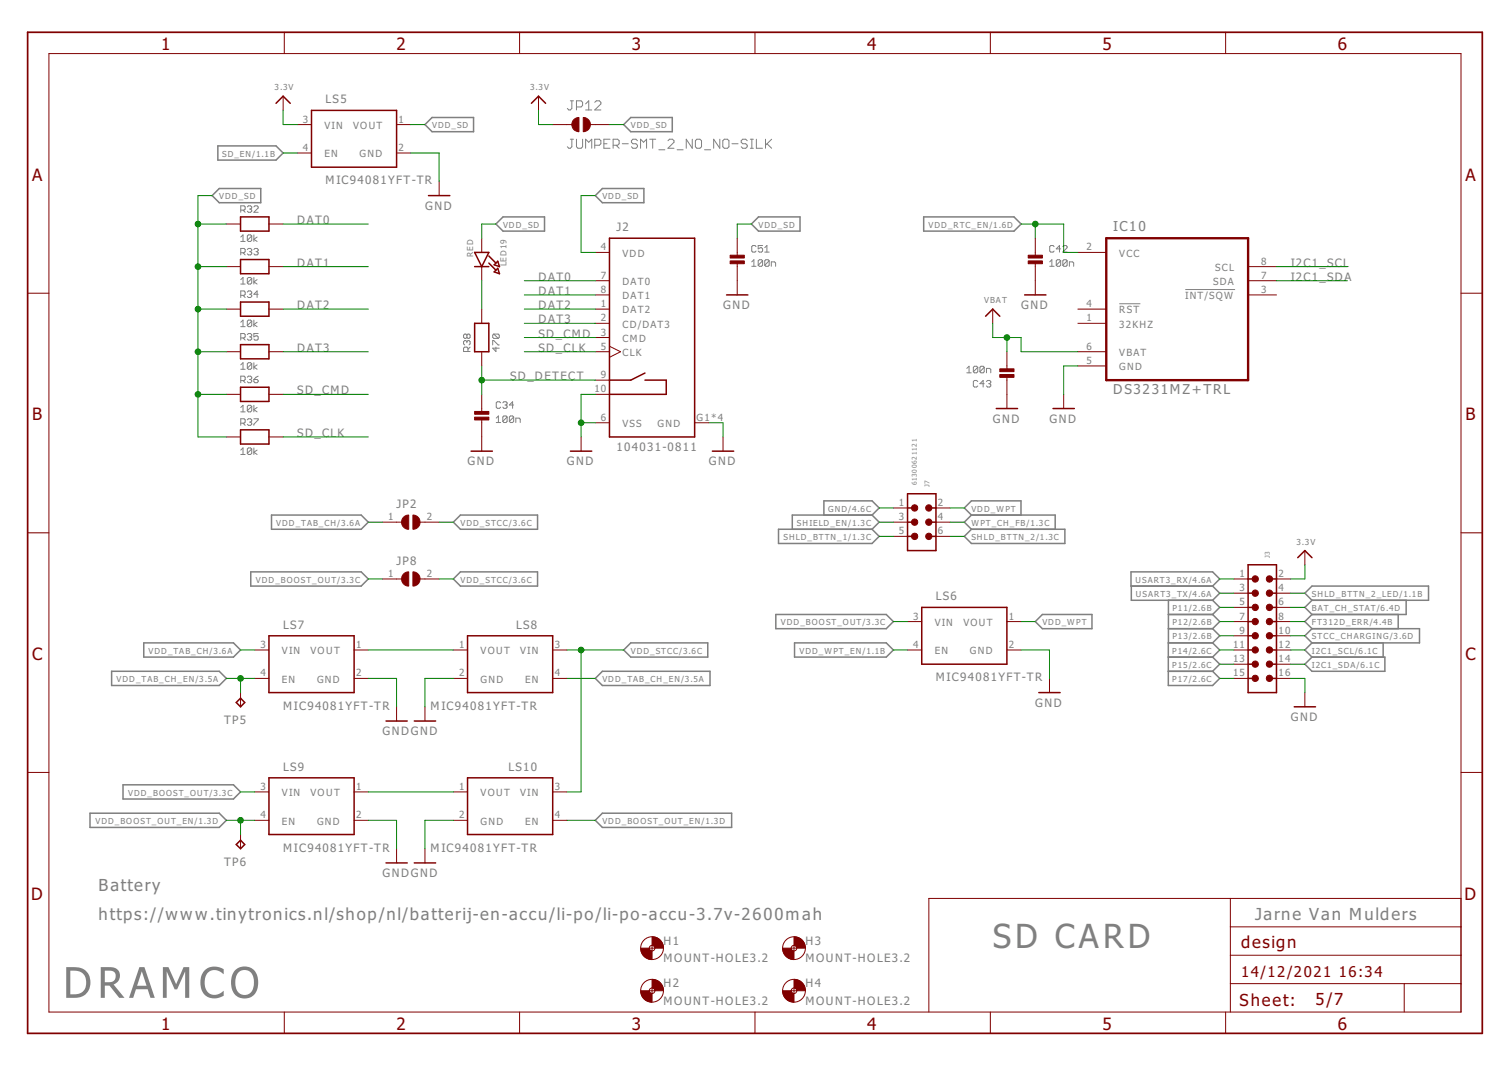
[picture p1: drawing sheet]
<svg xmlns="http://www.w3.org/2000/svg" width="297mm" height="210mm" viewBox="0 0 297 210" stroke-linecap="round" stroke-linejoin="round" font-family="sans-serif">
<g fill="none" stroke="#808080" stroke-width=".2">
<path d="M112.3 19.8h.6M112.6 19.8v1.5l-.3 .3h-.3l-.3-.3M112.3 27.4h.6M112.6 27.4v1.5l-.3 .3h-.3l-.3-.3M113.5 27.4v1.5l.3 .3h.6l.3-.3v-1.5M113.5 21h.9l.3-.3v-.6l-.3-.3h-.9v1.8M115.3 29.2v-1.8l.6 .6 .6-.6v1.8M115.3 21.6h1.2M115.3 20.4l.6-.6v1.8M117.1 28.6h.9l.3-.3v-.6l-.3-.3h-.9v1.8M117.1 20.1l.3-.3h.6l.3 .3v.3l-1.2 1.2h1.2M118.9 28.3h.6"/>
<path d="M120.1 27.4h-1.2v1.8h1.2M120.7 28.6h.9l.3-.3v-.6l-.3-.3h-.9v1.8M121.3 28.6l.6 .6M122.5 28.3h1.2M125.5 27.7l-.3-.3h-.6l-.3 .3v.3l.3 .3h.6l.3 .3v.3l-.3 .3h-.6l-.3-.3M126.1 29.2v-1.8l.6 .6 .6-.6v1.8M127.9 27.4h1.2M128.5 27.4v1.8M129.7 29.5h1.2M131.5 27.7l.3-.3h.6l.3 .3v.3l-1.2 1.2h1.2M133.3 29.5h1.2M136.3 27.4v1.8l-1.2-1.8v1.8"/>
<path d="M136.9 27.7l.3-.3h.6l.3 .3v1.2l-.3 .3h-.6l-.3-.3zM138.7 29.5h1.2M141.7 27.4v1.8l-1.2-1.8v1.8M142.3 27.7l.3-.3h.6l.3 .3v1.2l-.3 .3h-.6l-.3-.3zM144.1 28.3h1.2M147.1 27.7l-.3-.3h-.6l-.3 .3v.3l.3 .3h.6l.3 .3v.3l-.3 .3h-.6l-.3-.3M147.7 29.2h.6M147.7 27.4h.6M148 27.4v1.8M148.9 27.4v1.8h1.2M150.7 27.4v1.8M151 28.3l.9 .9"/>
<path d="M151.9 27.4l-1.2 1.2M47.4 46.6l.4-.4v1.3M47.4 55l.4-.4v1.3M47.4 47.5h.9M47.4 55.9h.9M47.4 41.3h.6l.3-.2v-.4l-.3-.2h-.6v1.3M47.4 49.7h.6l.3-.2v-.4l-.3-.2h-.6v1.2M47.4 58.1h.6l.3-.2v-.4l-.3-.3h-.6v1.3M47.8 41.3l.5 .5M47.8 49.7l.5 .4M47.8 58.1l.5 .4M48.7 40.7l.2-.2h.4l.3 .2v.2l-.3 .2"/>
<path d="M48.7 49.1l.2-.2h.4l.3 .2v.2l-.3 .2M48.7 57.5l.2-.3h.4l.3 .3v.2l-.3 .2M49.1 41.1h.2M49.1 49.5h.2M49.1 57.9h.2M49.3 41.1l.3 .2v.3l-.3 .2h-.4l-.2-.2M49.3 49.5l.3 .2v.2l-.3 .2h-.4l-.2-.2M49.3 57.9l.3 .2v.2l-.3 .2h-.4l-.2-.2M49.6 46.4v.9l-.3 .2h-.4l-.2-.2M49.6 46.4l-.3-.2h-.4l-.2 .2v.9M49.6 54.8l-.3-.2h-.4l-.2 .2v.9M49.6 54.8v.9l-.3 .2h-.4l-.2-.2"/>
<path d="M49.6 46.4l-.9 .9M49.6 54.8l-.9 .9M50 46.2v1.3M50 54.6v1.3M50 40.7l.2-.2h.4l.2 .2v.2l-.8 .9h.8M50 49.1l.2-.2h.4l.2 .2-.2 .4M50.4 49.5h.2M50.6 46.6l-.6 .5 .6 .4M50.6 55l-.6 .5 .6 .4M50.6 49.5l.2 .2-.2 .4h-.4l-.2-.2M50.8 57.9h-.8l.6-.7v1.3M148 51.5l.4-.4v1.3"/>
<path d="M148 52.4h.8M148.8 48.5l-.2-.2h-.4l-.2 .2v.9l.2 .2h.4l.2-.2M150.1 48.3h-.9v.7l.5-.3h.2l.2 .3v.4l-.2 .2h-.4l-.3-.2M150.1 51.3v.9l-.2 .2h-.4l-.3-.2M150.1 51.3l-.2-.2h-.4l-.3 .2v.9M150.1 51.3l-.9 .9M150.5 49.6h.9M150.5 48.7l.5-.4v1.3M151.4 51.3v.9l-.2 .2h-.5l-.2-.2M151.4 51.3l-.2-.2h-.5l-.2 .2v.9M151.4 51.3l-.9 .9M151.8 52.4v-.9h.7l.2 .2v.7"/>
<path d="M206.6 52.4h.9M206.6 51.5l.5-.4v1.3M207.5 48.5l-.2-.2h-.5l-.2 .2v.9l.2 .2h.5l.2-.2M208.8 51.3v.9l-.2 .2h-.5l-.2-.2M208.8 51.3l-.2-.2h-.5l-.2 .2v.9M208.8 51.3l-.9 .9M208.8 49h-.9l.7-.7v1.3M209.2 48.5l.2-.2h.4l.3 .2v.2l-.9 .9h.9M210.1 51.3v.9l-.3 .2h-.4l-.2-.2M210.1 51.3l-.3-.2h-.4l-.2 .2v.9M210.1 51.3l-.9 .9M210.5 52.4v-.9h.6l.2 .2v.7"/>
<path d="M220.3 59.8h4.2M233.3 57h9.8M47.4 63.4l.4-.4v1.3M47.4 71.8l.4-.4v1.2M47.4 64.3h.9M47.4 72.6h.9M47.4 66.5h.6l.3-.2v-.5l-.3-.2h-.6v1.3M47.4 74.9h.6l.3-.2v-.5l-.3-.2h-.6v1.3M47.8 66.5l.5 .4M47.8 74.9l.5 .4M48.7 65.8l.2-.2h.4l.3 .2v.3l-.3 .2M48.7 74.2l.2-.2h.4l.3 .2v.2l-.3 .3"/>
<path d="M49.1 66.3h.2M49.1 74.7h.2M49.3 66.3l.3 .2v.2l-.3 .2h-.4l-.2-.2M49.3 74.7l.3 .2v.2l-.3 .2h-.4l-.2-.2M49.6 63.2l-.3-.2h-.4l-.2 .2v.9M49.6 71.6l-.3-.2h-.4l-.2 .2v.8M49.6 79.9l-.3-.2h-.4l-.2 .2v.9M49.6 63.2v.9l-.3 .2h-.4l-.2-.2M49.6 71.6v.8l-.3 .2h-.4l-.2-.2M49.6 79.9v.9l-.3 .2h-.4l-.2-.2M49.6 63.2l-.9 .9M49.6 71.6l-.9 .8"/>
<path d="M49.6 79.9l-.9 .9M50 63v1.3M50 71.4v1.2M50 74.7h.6l.2 .4-.2 .2h-.4l-.2-.2zM50 79.7v1.3M50.6 63.4l-.6 .4 .6 .5M50.6 71.8l-.6 .4 .6 .4M50.8 65.6h-.8v.7l.4-.2 .4 .2v.4l-.2 .2h-.4l-.2-.2M50.8 74l-.8 .7M91.9 67.2l-.2-.2-.5 .2v.4l.3 .3M91.9 67.2l.2-.2h.2l.2 .2v.4l-.2 .3M91.9 65.9l-.2-.2-.5 .2v.5l.3 .2 .4-.2"/>
<path d="M91.9 65.9l.2-.2 .4 .2v.5l-.2 .2-.4-.2M91.9 65.9v.5M91.9 67.2v.2M92.1 69.2v-.7l-.2-.2h-.4l-.3 .2v.7h1.3M92.5 68.3l-.4 .4M97 67.9v-.9h.2l.9 .9h.2M97.2 65.7l-.2 .2v.5l.2 .2h.9M97.2 65.7h.9l.2 .2v.5l-.2 .2M97.2 65.7l.9 .9M97.6 68.3v.9l-.6-.7h1.3M98.6 79.2l-.3-.2h-.4l-.2 .2v.9l.2 .2h.4l.3-.2M99 79.2l.2-.2h.4l.2 .2-.2 .5"/>
<path d="M99.4 79.7h.2M99.6 79.7l.2 .2-.2 .4h-.4l-.2-.2M101.1 79.7h-.8l.6-.7v1.3M190.3 72.5l.5-.4v1.2M190.3 73.3h.9M192.5 72.3v.8l-.3 .2h-.4l-.2-.2M192.5 72.3l-.3-.2h-.4l-.2 .2v.8M192.5 75.1l-.3-.3h-.4l-.2 .3v.8l.2 .2h.4l.3-.2M192.5 72.3l-.9 .8M193.7 72.3v.8l-.2 .2h-.4l-.2-.2M193.7 72.3l-.2-.2h-.4l-.2 .2v.8M193.7 72.3l-.8 .8"/>
<path d="M193.7 75.5h-.8l.6-.7v1.3M194.2 73.3v-.8h.6l.2 .2v.6M194.2 75.1l.2-.3h.4l.2 .3-.2 .4M194.6 75.5h.2M194.8 75.5l.2 .2v.2l-.2 .2h-.4l-.2-.2M47.4 80.2l.4-.5v1.3M47.4 88.5l.4-.4v1.3M47.4 81h.9M47.4 89.4h.9M47.4 83.2h.6l.3-.2v-.4l-.3-.2h-.6v1.3M47.8 83.2l.5 .5M48.7 82.6l.2-.2h.4l.3 .2-.3 .4"/>
<path d="M49.1 83h.2M49.3 83l.3 .2v.3l-.3 .2h-.4l-.2-.2M49.6 88.3l-.3-.2h-.4l-.2 .2v.9M49.6 88.3v.9l-.3 .2h-.4l-.2-.2M49.6 88.3l-.9 .9M50 82.4h.8v.2l-.8 .9v.2M50 88.1v1.3M50.6 80.2l-.6 .4 .6 .4M50.6 88.5l-.6 .5 .6 .4M97.7 82.3l.4-.5v1.3M97.7 83.1h.9M99.8 82v.9l-.2 .2h-.4l-.2-.2"/>
<path d="M99.8 82l-.2-.2h-.4l-.2 .2v.9M99.8 82l-.8 .9M101.1 82v.9l-.2 .2h-.4l-.2-.2M101.1 82l-.2-.2h-.4l-.2 .2v.9M101.1 82l-.8 .9M101.5 83.1v-.8h.7l.2 .2v.6"/>
</g>
<g fill="none" stroke="#808080" stroke-width=".3">
<path d="M41.8 38.5l1.4-1.4h8.1v2.8h-8.1zM42.9 28.7h11.4l1.4 1.4-1.4 1.4h-11.4zM85 23.1h8.2v2.8h-8.2l-1.3-1.4zM118.6 37.1h8.1v2.8h-8.1l-1.4-1.4zM122.8 24.5l1.4-1.4h8.1v2.8h-8.1zM97.6 44.1l1.4-1.4h8.2v2.8h-8.2zM149.3 42.7h8.2v2.8h-8.2l-1.4-1.4zM181.8 42.7h17.8l1.4 1.4-1.4 1.4h-17.8zM49.4 112.5h21.7l1.4 1.4-1.4 1.4h-21.7zM53.4 101.3h17.7l1.4 1.4-1.4 1.4h-17.7zM89.2 113.9l1.4-1.4h15.2v2.8h-15.2zM90.6 101.3h15.2v2.8h-15.2l-1.4-1.4z"/>
<path d="M153.2 104.1h18.5l1.4 1.4-1.4 1.4h-18.5zM162.2 101.3v-2.8h9.5l1.4 1.4-1.4 1.4M171.7 101.3h-15.7v2.8M171.7 101.3l1.4 1.4-1.4 1.4M191.2 101.3h16.5v2.8M191.2 101.3l-1.4-1.4 1.4-1.4h9.8v2.8M191.2 101.3l-1.4 1.4 1.4 1.4M191.2 104.1h18.4v2.8h-18.4l-1.4-1.4zM222.6 112.5h16.1l1.4 1.4-1.4 1.4h-16.1zM222.7 115.3v2.8h16M230 118.1v8.4M238.7 118.1l1.4 1.4-1.4 1.4"/>
<path d="M238.7 115.3l1.4 1.4-1.4 1.4M256.9 116.7l1.4-1.4h22.9v2.8h-22.9zM258.3 118.1l-1.4 1.4 1.4 1.4M276.8 118.1v2.8h-18.5M22 132.1h21.2l1.4 1.4-1.4 1.4h-21.2zM28.3 126.5h17.7l1.3 1.4-1.3 1.4h-17.7zM117.2 133.5l1.4-1.4h21.2v2.8h-21.2zM124.2 126.5h15.1v2.8h-15.1l-1.4-1.4zM152.7 120.9h21.8l1.4 1.4-1.4 1.4h-21.8zM156.4 126.5h18.1l1.4 1.4-1.4 1.4h-18.1zM203.8 122.3l1.4-1.4h9.7v2.8h-9.7zM230 129.3h8.7"/>
<path d="M230 132.1h8.7M230 123.7h8.7M230 120.9h8.7M238.7 126.5h-8.7v8.4h8.7l1.4-1.4-1.4-1.4M238.7 126.5l1.4 1.4-1.4 1.4M238.7 123.7l1.4 1.4-1.4 1.4M238.7 120.9l1.4 1.4-1.4 1.4M238.7 129.3l1.4 1.4-1.4 1.4M258.3 126.5l-1.4 1.4 1.4 1.4M258.3 123.7h21.1v2.8h-21.1M258.3 129.3h14.3v2.8h-14.3l-1.4-1.4zM258.3 120.9l-1.4 1.4 1.4 1.4"/>
<path d="M258.3 123.7l-1.4 1.4 1.4 1.4M272.3 126.5v2.8M275.2 120.9v2.8M17.7 160h25.5l1.4 1.4-1.4 1.4h-25.5zM24.2 154.4h21.8l1.3 1.4-1.3 1.4h-21.8zM117.2 161.4l1.4-1.4h25.4v2.8h-25.4z"/>
</g>
<g fill="none" stroke="#800000" stroke-width=".2">
<path d="M9.6 10.5h278v188.6h-278zM55.7 18.9v2.8M56 6.3v4.2M102.3 6.3v4.2M106 18.9v2.8M148.6 6.3v4.2M194.9 6.3v4.2M241.3 6.3v4.2M58.5 24.5h2.8M58.5 30.1h2.8M78.1 24.5h2.8M78.1 30.1h2.8"/>
<path d="M86.4 35.7v2.8M108.8 24.5h3.8M116.2 24.5h3.8M5.4 57.7h4.2M44.6 44.1h2.7M44.6 52.5h2.7M52.9 44.1h2.8M52.9 52.5h2.8M94.8 46.9v2.8M94.8 52.5v2.7M117.2 49.7h2.8M117.2 55.2h2.8"/>
<path d="M117.2 58h2.8M145.1 46.9v3.6M145.1 51.6v6.4M203.8 46.9v3.6M203.8 51.6v6.4M212.2 49.7h5.6M245.7 55.2h5.6M245.7 58h5.6M245.7 52.5h5.6M287.6 57.7h4.2M44.6 60.8h2.7M44.6 69.2h2.7"/>
<path d="M44.6 77.6h2.7M52.9 60.8h2.8M52.9 69.2h2.8M52.9 77.6h2.8M94.8 60.8v2.8M94.8 69.2v2.8M94.8 77.6v3.6M117.2 60.8h2.8M117.2 63.6h2.8M117.2 66.4h2.8M117.2 69.2h2.8M117.2 74.8h2.8"/>
<path d="M117.2 77.6h2.8M120 68.1l2.2 1.1-2.2 1.1M195.4 60.8v2.8M198.2 69.2v3.6M198.2 74v6.4M209.4 77.6v2.8M212.2 60.8h5.6M212.2 63.6h5.6M212.2 69.2h5.6M212.2 72h5.6M44.6 86h2.7M52.9 86h2.8"/>
<path d="M94.8 82.3v6.5M114.4 86v2.8M117.2 83.2h2.8M136.7 83.2h2.8M142.3 86v2.8M175.9 99.9h2.7M184.2 99.9h2.8M5.4 104.8h4.2M75.3 113.9h3.8M75.3 102.7h3.8M82.7 113.9h3.7M82.7 102.7h3.7"/>
<path d="M175.9 102.7h2.7M175.9 105.5h2.7M184.2 102.7h2.8M184.2 105.5h2.8M242.9 113.9h2.8M242.9 116.7h2.8M242.9 119.5h2.8M251.3 113.9h2.8M251.3 116.7h2.8M251.3 119.5h2.8M256.9 108.3v2.8M287.6 104.8h4.2"/>
<path d="M47.3 136.2v2.8M50.1 127.9h2.8M50.1 133.5h2.8M69.7 127.9h2.8M69.7 133.5h2.8M78.1 139v2.8M83.7 139v2.8M89.2 127.9h2.8M89.2 133.5h2.8M108.8 127.9h2.8M108.8 133.5h2.8M178.6 122.3h2.8"/>
<path d="M178.6 127.9h2.8M198.2 122.3h2.8M198.2 127.9h2.8M206.6 133.5v2.7M242.9 122.3h2.8M242.9 125.1h2.8M242.9 127.9h2.8M242.9 130.7h2.8M242.9 133.5h2.8M251.3 122.3h2.8M251.3 125.1h2.8M251.3 127.9h2.8"/>
<path d="M251.3 130.7h2.8M251.3 133.5h2.8M256.9 136.2v2.8M5.4 152h4.2M50.1 155.8h2.8M69.7 155.8h2.8M89.2 155.8h2.8M108.8 155.8h2.8M287.6 152h4.2M47.3 164.2v2.8M50.1 161.4h2.8M69.7 161.4h2.8"/>
<path d="M78.1 167v2.8M83.7 167v2.8M89.2 161.4h2.8M108.8 161.4h2.8M242.2 176.7v22.4M287.6 176.7h-104.8v22.4M56 199.1v4.2M102.3 199.1v4.2M127.8 186.5h1.1M127.8 194.9h1.1M128.4 186v1.1M128.4 194.4v1.1"/>
<path d="M148.6 199.1v4.2M155.7 186.5h1.1M155.7 194.9h1.1M156.3 186v1.1M156.3 194.4v1.1M194.9 199.1v4.2M241.3 199.1v4.2M242.2 193.5h45.4M242.2 187.9h45.4M242.2 182.3h45.4M276.4 193.5v5.6"/>
<circle cx="128.4" cy="186.5" r="2.24"/>
<circle cx="128.4" cy="194.9" r="2.24"/>
<circle cx="128.4" cy="186.5" r=".55"/>
<circle cx="128.4" cy="194.9" r=".55"/>
<circle cx="156.3" cy="186.5" r="2.24"/>
<circle cx="156.3" cy="194.9" r="2.24"/>
<circle cx="156.3" cy="186.5" r=".55"/>
<circle cx="156.3" cy="194.9" r=".55"/>
</g>
<path d="M5.4 6.3h286.4v197h-286.4z" fill="none" stroke="#800000" stroke-width=".34"/>
<g fill="#800000" stroke="#800000" stroke-width=".2">
<path d="M128.4 184.3a2.2 2.2 0 0 1 2.2 2.2h-1.7l-.2-.4-.3-.1z" fill-rule="evenodd"/>
<path d="M126.1 186.5h1.7l.1 .4 .5 .2v1.7a2.2 2.2 0 0 1-2.3-2.3z" fill-rule="evenodd"/>
<path d="M128.4 192.7a2.2 2.2 0 0 1 2.2 2.2h-1.7l-.2-.4-.3-.1z" fill-rule="evenodd"/>
<path d="M126.1 194.9h1.7l.1 .3 .5 .3v1.6a2.2 2.2 0 0 1-2.3-2.2z" fill-rule="evenodd"/>
<path d="M156.3 184.3a2.2 2.2 0 0 1 2.2 2.2h-1.7l-.1-.3-.4-.2z" fill-rule="evenodd"/>
<path d="M154.1 186.5h1.6l.3 .5 .3 .1v1.7a2.24 2.24 0 0 1-2.2-2.3z" fill-rule="evenodd"/>
<path d="M156.3 192.7a2.2 2.2 0 0 1 2.2 2.2h-1.7l-.1-.3-.4-.2z" fill-rule="evenodd"/>
<path d="M154.1 194.9h1.6l.2 .3 .4 .3v1.6a2.24 2.24 0 0 1-2.2-2.2z" fill-rule="evenodd"/>
<path d="M114.8 23.1a1.4 1.4 0 0 1 1.4 1.4 1.4 1.4 0 0 1-1.4 1.4z" fill-rule="evenodd"/>
<path d="M113 23.5l.5-.3 .5-.1v2.8a1.4 1.4 0 0 1-1.3-.9 1.4 1.4 0 0 1 .3-1.5z" fill-rule="evenodd"/>
<path d="M81.3 101.3a1.4 1.4 0 0 1 1.4 1.4 1.4 1.4 0 0 1-1.4 1.4z" fill-rule="evenodd"/>
<path d="M79.5 101.7l.5-.3 .5-.1v2.8a1.39 1.39 0 0 1-1.4-.8 1.39 1.39 0 0 1 .4-1.6z" fill-rule="evenodd"/>
<path d="M81.3 112.5a1.4 1.4 0 0 1 1.4 1.4 1.4 1.4 0 0 1-1.4 1.4z" fill-rule="evenodd"/>
<path d="M79.5 112.9l.5-.3 .5-.1v2.8a1.39 1.39 0 0 1-1.4-.9 1.39 1.39 0 0 1 .4-1.5z" fill-rule="evenodd"/>
<circle cx="247.1" cy="113.9" r=".63"/>
<circle cx="249.9" cy="113.9" r=".63"/>
<circle cx="247.1" cy="116.7" r=".63"/>
<circle cx="249.9" cy="116.7" r=".63"/>
<circle cx="247.1" cy="119.5" r=".63"/>
<circle cx="249.9" cy="119.5" r=".63"/>
<circle cx="247.1" cy="122.3" r=".63"/>
<circle cx="249.9" cy="122.3" r=".63"/>
<circle cx="247.1" cy="125.1" r=".63"/>
<circle cx="249.9" cy="125.1" r=".63"/>
<circle cx="247.1" cy="127.9" r=".62"/>
<circle cx="249.9" cy="127.9" r=".62"/>
<circle cx="247.1" cy="130.7" r=".62"/>
<circle cx="249.9" cy="130.7" r=".62"/>
<circle cx="247.1" cy="133.4" r=".62"/>
<circle cx="249.9" cy="133.4" r=".62"/>
<circle cx="180" cy="99.9" r=".64"/>
<circle cx="182.8" cy="99.9" r=".64"/>
<circle cx="180" cy="102.7" r=".64"/>
<circle cx="182.8" cy="102.7" r=".64"/>
<circle cx="180" cy="105.5" r=".64"/>
<circle cx="182.8" cy="105.5" r=".64"/>
</g>
<g fill="none" stroke="#800000" stroke-width=".3">
<path d="M54.3 20.3l1.4-1.4 1.4 1.4M61.3 21.7h16.8v11.2h-16.8zM84.3 38.5h4.2M104.6 20.3l1.4-1.4 1.4 1.4M47.3 42.7h5.6v2.8h-5.6zM47.3 51.1h5.6v2.7h-5.6zM47.3 59.4h5.6v2.8h-5.6zM93.4 49.7h2.8l-1.4 2.8zM93.4 52.5h2.8M96.2 51.8l1.4 1.3M96.2 50.4l1.4 1.4M97.3 52.1l.7-.7 .3 1.1z"/>
<path d="M97.3 53.5l.7-.7 .3 1zM120 46.9h16.7v39.1h-16.7zM143 58h4.2M201.7 58h4.2M47.3 67.8h5.6v2.8h-5.6zM47.3 76.2h5.6v2.8h-5.6zM93.4 63.6h2.8v5.6h-2.8zM127 73.4l-2.8 1.4h-4.2M127 74.8h4.1v2.8h-11.1M194 62.2l1.4-1.4 1.4 1.4M47.3 84.6h5.6v2.8h-5.6zM92.7 88.8h4.2"/>
<path d="M112.3 88.8h4.2M140.2 88.8h4.2M178.6 97.1h5.6v11.2h-5.6zM178.6 99.9h1.4M182.8 99.9h1.4M196.1 80.4h4.2M207.3 80.4h4.2M178.6 102.7h1.4M178.6 105.5h1.4M181.4 119.5h16.8v11.2h-16.8zM182.8 102.7h1.4M182.8 105.5h1.4"/>
<path d="M245.7 111.1h5.6v25.1h-5.6zM245.7 113.9h1.4M245.7 116.7h1.4M245.7 119.5h1.4M249.9 113.9h1.4M249.9 116.7h1.4M249.9 119.5h1.4M255.5 109.7l1.4-1.4 1.4 1.4M46.5 138.2l.8-.8 .9 .8-.9 .8zM52.9 125.1h16.8v11.1h-16.8zM92 125.1h16.8v11.1h-16.8zM204.5 136.2h4.2"/>
<path d="M245.7 122.3h1.4M245.7 125.1h1.4M245.7 127.9h1.4M245.7 130.7h1.4M245.7 133.5h1.4M249.9 122.3h1.4M249.9 125.1h1.4M249.9 127.9h1.4M249.9 130.7h1.4M249.9 133.5h1.4M254.8 139h4.2M52.9 153h16.8v11.2h-16.8z"/>
<path d="M76 141.8h4.2M81.6 141.8h4.1M92 153h16.8v11.2h-16.8zM46.5 166.1l.8-.8 .9 .8-.9 .9zM76 169.8h4.2M81.6 169.8h4.1"/>
</g>
<g fill="#800000" stroke="#800000" stroke-width=".2">
<path d="M143.7 51.3h2.8v.6h-2.8z"/>
<path d="M143.7 50.2h2.8v.6h-2.8z"/>
<path d="M202.4 51.3h2.8v.6h-2.8z"/>
<path d="M202.4 50.2h2.8v.6h-2.8z"/>
<path d="M196.8 72.6h2.8v.5h-2.8z"/>
<path d="M196.8 73.7h2.8v.5h-2.8z"/>
<path d="M93.4 82.1h2.8v.5h-2.8z"/>
<path d="M93.4 80.9h2.8v.6h-2.8z"/>
</g>
<path d="M217.8 46.9h27.9v27.9h-27.9z" fill="none" stroke="#800000" stroke-width=".47"/>
<g fill="none" stroke="#008000" stroke-width=".2">
<path d="M41.8 38.5h-2.8v47.5h5.6M55.7 21.7v2.8h2.8M55.7 30.1h2.8M80.9 24.5h2.8M80.9 30.1h5.5v5.6M106 21.7v2.8h2.8M117.2 38.5h-2.8v11.2h2.8M120 24.5h2.8M39 44.1h5.6M39 52.5h5.6M55.7 44.1h16.8M55.7 52.5h16.8"/>
<path d="M94.8 55.2v5.6M97.6 44.1h-2.8v2.8M103.2 55.2h14M103.2 58h14M147.9 44.1h-2.8v2.8M201 44.1h8.4v5.6h2.8M203.8 44.1v2.8M251.3 55.2h13.9M251.3 52.5h13.9M39 77.6h5.6M39 60.8h5.6M39 69.2h5.6"/>
<path d="M55.7 77.6h16.8M55.7 60.8h16.8M55.7 69.2h16.8M94.8 72v5.6M94.8 74.8h22.4M103.2 60.8h14M103.2 63.6h14M103.2 69.2h14M103.2 66.4h14M117.2 77.6h-2.8v8.4M195.4 63.6v2.8h5.6v2.8h11.2M198.2 66.4v2.8"/>
<path d="M212.2 72h-2.8v5.6M55.7 86h16.8M114.4 83.2h2.8M139.5 83.2h2.8v2.8M173.1 99.9h2.8M187 99.9h2.8M72.5 113.9h2.8M72.5 102.7h2.8M86.4 113.9h2.8M86.4 102.7h2.8M173.1 102.7h2.8M173.1 105.5h2.8"/>
<path d="M187 102.7h2.8M187 105.5h2.8M240.1 113.9h2.8M240.1 119.5h2.8M240.1 116.7h2.8M254.1 119.5h2.8M254.1 116.7h2.8M256.9 111.1v2.8h-2.8M44.6 133.5h5.5M47.3 127.9h2.8M47.3 133.5v2.7M72.5 133.5h5.6v5.5"/>
<path d="M72.5 127.9h16.7M89.2 133.5h-5.5v5.5M111.6 133.5h5.6M111.6 127.9h11.2M114.4 127.9v27.9h-2.8M175.9 127.9h2.7M175.9 122.3h2.7M201 127.9h5.6v5.6M201 122.3h2.8M240.1 133.5h2.8M240.1 127.9h2.8M240.1 130.7h2.8"/>
<path d="M240.1 125.1h2.8M240.1 122.3h2.8M254.1 133.5h2.8v2.7M254.1 127.9h2.8M254.1 130.7h2.8M254.1 125.1h2.8M254.1 122.3h2.8M47.3 155.8h2.8M72.5 155.8h16.7M44.6 161.4h5.5M47.3 161.4v2.8M72.5 161.4h5.6v5.6"/>
<path d="M89.2 161.4h-5.5v5.6M111.6 161.4h5.6"/>
</g>
<g fill="#008000" stroke="#008000" stroke-width=".2">
<circle cx="114.4" cy="83.2" r=".55"/>
<circle cx="94.8" cy="74.8" r=".55"/>
<circle cx="198.2" cy="66.4" r=".55"/>
<circle cx="39" cy="77.6" r=".55"/>
<circle cx="39" cy="69.2" r=".55"/>
<circle cx="39" cy="60.8" r=".55"/>
<circle cx="39" cy="52.5" r=".55"/>
<circle cx="39" cy="44.1" r=".55"/>
<circle cx="203.8" cy="44.1" r=".55"/>
<circle cx="47.3" cy="133.5" r=".55"/>
<circle cx="114.4" cy="127.9" r=".55"/>
<circle cx="47.3" cy="161.4" r=".55"/>
</g>
<text font-size="10" fill="#808080" x="12.4" y="196.3">DRAMCO</text>
<text font-size="7.9" fill="#808080" x="195.4" y="186.5">SD CARD</text>
<g font-size="4" fill="#800000">
<text x="31.7" y="9.9">1</text>
<text x="78" y="9.9">2</text>
<text x="124.3" y="9.9">3</text>
<text x="170.7" y="9.9">4</text>
<text x="217" y="9.9">5</text>
<text x="263.3" y="9.9">6</text>
<text x="6.3" y="35.5">A</text>
<text x="288.5" y="35.5">A</text>
<text x="6.3" y="82.7">B</text>
<text x="288.5" y="82.7">B</text>
<text x="6.3" y="129.8">C</text>
<text x="288.5" y="129.8">C</text>
<text x="6.2" y="177">D</text>
<text x="288.3" y="177">D</text>
<text x="31.7" y="202.6">1</text>
<text x="78" y="202.6">2</text>
<text x="124.3" y="202.6">3</text>
<text x="170.7" y="202.6">4</text>
<text x="217" y="202.6">5</text>
<text x="263.3" y="202.6">6</text>
</g>
<g font-size="3.9" fill="#808080">
<text x="19.4" y="175.4">Battery</text>
<text x="19.4" y="180.9">https://www.tinytronics.nl/shop/nl/batterij-en-accu/li-po/li-po-accu-3.7v-2600mah</text>
<text x="247.1" y="180.9">Jarne Van Mulders</text>
</g>
<g font-size="3.9" fill="#800000">
<text x="244.3" y="186.5">design</text>
<text x="244" y="197.8">Sheet:</text>
<text x="259" y="197.7">5/7</text>
</g>
<g font-size="3.5" fill="#800000">
<text x="244.3" y="192.1">14/12/2021</text>
<text x="263.5" y="192.1">16:34</text>
</g>
<g font-size="3.2" fill="#808080">
<text x="219.1" y="45.5">IC10</text>
<text x="219.1" y="77.6">DS3231MZ+TRL</text>
</g>
<g font-size="2.8" fill="#808080">
<text x="64.1" y="20.3">LS5</text>
<text x="64.1" y="36.2">MIC94081YFT-TR</text>
<text x="83.7" y="41.3">GND</text>
<text x="58.5" y="44.1">DAT0</text>
<text x="121.4" y="45.5">J2</text>
<text x="58.5" y="52.4">DAT1</text>
<text x="254.1" y="52.4">I2C1_SCL</text>
<text x="106" y="55.2">DAT0</text>
<text x="106" y="58">DAT1</text>
<text x="254.1" y="55.2">I2C1_SDA</text>
<text x="58.5" y="60.8">DAT2</text>
<text x="106" y="60.8">DAT2</text>
<text x="106" y="63.6">DAT3</text>
<text x="142.3" y="60.8">GND</text>
<text x="201" y="60.8">GND</text>
<text x="58.5" y="69.2">DAT3</text>
<text x="106" y="66.4">SD_CMD</text>
<text x="106" y="69.2">SD_CLK</text>
<text x="58.5" y="77.6">SD_CMD</text>
<text x="100.4" y="74.8">SD_DETECT</text>
<text x="195.4" y="83.2">GND</text>
<text x="206.6" y="83.2">GND</text>
<text x="58.5" y="86">SD_CLK</text>
<text x="121.4" y="88.8">104031-0811</text>
<text x="92" y="91.5">GND</text>
<text x="111.6" y="91.5">GND</text>
<text x="139.5" y="91.5">GND</text>
<text x="78.1" y="99.9">JP2</text>
<text x="78.1" y="111.1">JP8</text>
<text x="184.2" y="118.1">LS6</text>
<text x="55.7" y="123.7">LS7</text>
<text x="101.6" y="123.7">LS8</text>
<text x="184.2" y="134">MIC94081YFT-TR</text>
<text x="44.1" y="142.4">TP5</text>
<text x="55.7" y="139.6">MIC94081YFT-TR</text>
<text x="84.8" y="139.6">MIC94081YFT-TR</text>
<text x="203.8" y="139">GND</text>
<text x="254.1" y="141.8">GND</text>
<text x="75.3" y="144.6">GNDGND</text>
<text x="55.7" y="151.6">LS9</text>
<text x="100.1" y="151.6">LS10</text>
<text x="55.7" y="167.5">MIC94081YFT-TR</text>
<text x="84.8" y="167.5">MIC94081YFT-TR</text>
<text x="44.1" y="170.3">TP6</text>
<text x="75.3" y="172.6">GNDGND</text>
<text x="130.6" y="185.9">H1</text>
<text x="158.5" y="185.9">H3</text>
<text x="130.6" y="189.2">MOUNT-HOLE3.2</text>
<text x="158.5" y="189.2">MOUNT-HOLE3.2</text>
<text x="130.6" y="197.6">MOUNT-HOLE3.2</text>
<text x="130.6" y="194.3">H2</text>
<text x="158.5" y="197.6">MOUNT-HOLE3.2</text>
<text x="158.5" y="194.3">H4</text>
</g>
<g font-size="2.3" fill="#808080">
<text x="59.6" y="24.1">3</text>
<text x="59.6" y="29.7">4</text>
<text x="63.9" y="25.3">VIN</text>
<text x="69.5" y="25.3">VOUT</text>
<text x="78.5" y="24.1">1</text>
<text x="78.5" y="29.7">2</text>
<text x="63.9" y="30.9">EN</text>
<text x="70.8" y="30.9">GND</text>
<text x="118.3" y="49.3">4</text>
<text x="122.5" y="50.5">VDD</text>
<text x="213.9" y="49.3">2</text>
<text x="220.3" y="50.5">VCC</text>
<text x="239.2" y="53.3">SCL</text>
<text x="248.3" y="52">8</text>
<text x="118.3" y="54.8">7</text>
<text x="118.3" y="57.6">8</text>
<text x="122.5" y="56.1">DAT0</text>
<text x="122.5" y="58.9">DAT1</text>
<text x="233.3" y="58.9">INT/SQW</text>
<text x="238.8" y="56.1">SDA</text>
<text x="248.3" y="54.8">7</text>
<text x="248.3" y="57.6">3</text>
<text x="118.3" y="60.4">1</text>
<text x="118.3" y="63.2">2</text>
<text x="122.5" y="61.7">DAT2</text>
<text x="122.5" y="64.5">CD/DAT3</text>
<text x="213.9" y="60.4">4</text>
<text x="213.9" y="63.2">1</text>
<text x="220.3" y="61.7">RST</text>
<text x="220.3" y="64.5">32KHZ</text>
<text x="118.3" y="66">3</text>
<text x="118.3" y="68.8">5</text>
<text x="122.5" y="67.2">CMD</text>
<text x="122.5" y="70">CLK</text>
<text x="213.9" y="68.8">6</text>
<text x="213.9" y="71.6">5</text>
<text x="220.3" y="70">VBAT</text>
<text x="117" y="77.2">10</text>
<text x="118.3" y="74.4">9</text>
<text x="220.3" y="72.8">GND</text>
<text x="118.3" y="82.8">6</text>
<text x="137.1" y="82.8">G1*4</text>
<text x="122.5" y="84">VSS</text>
<text x="129.4" y="84">GND</text>
<text x="177" y="99.5">1</text>
<text x="184.6" y="99.5">2</text>
<text x="76.4" y="102.3">1</text>
<text x="84.1" y="102.3">2</text>
<text x="177" y="102.3">3</text>
<text x="177" y="105.1">5</text>
<text x="184.6" y="102.3">4</text>
<text x="184.6" y="105.1">6</text>
<text x="76.4" y="113.5">1</text>
<text x="84.1" y="113.5">2</text>
<text x="244" y="113.5">1</text>
<text x="251.7" y="113.5">2</text>
<text x="244" y="116.3">3</text>
<text x="244" y="119.1">5</text>
<text x="251.7" y="116.3">4</text>
<text x="251.7" y="119.1">6</text>
<text x="179.8" y="121.9">3</text>
<text x="184" y="123.1">VIN</text>
<text x="189.6" y="123.1">VOUT</text>
<text x="198.6" y="121.9">1</text>
<text x="244" y="121.9">7</text>
<text x="244" y="124.7">9</text>
<text x="251.7" y="121.9">8</text>
<text x="251.7" y="124.7">10</text>
<text x="51.2" y="127.5">3</text>
<text x="55.5" y="128.7">VIN</text>
<text x="61.1" y="128.7">VOUT</text>
<text x="70.1" y="127.5">1</text>
<text x="90.4" y="127.5">1</text>
<text x="94.6" y="128.7">VOUT</text>
<text x="102.4" y="128.7">VIN</text>
<text x="109.2" y="127.5">3</text>
<text x="179.8" y="127.5">4</text>
<text x="184" y="128.7">EN</text>
<text x="190.9" y="128.7">GND</text>
<text x="198.6" y="127.5">2</text>
<text x="242.7" y="127.5">11</text>
<text x="242.7" y="130.3">13</text>
<text x="251.7" y="127.5">12</text>
<text x="251.7" y="130.3">14</text>
<text x="51.2" y="133.1">4</text>
<text x="55.5" y="134.3">EN</text>
<text x="62.4" y="134.3">GND</text>
<text x="70.1" y="133.1">2</text>
<text x="90.4" y="133.1">2</text>
<text x="94.6" y="134.3">GND</text>
<text x="103.4" y="134.3">EN</text>
<text x="109.2" y="133.1">4</text>
<text x="242.7" y="133.1">15</text>
<text x="251.7" y="133.1">16</text>
<text x="51.2" y="155.4">3</text>
<text x="70.1" y="155.4">1</text>
<text x="90.4" y="155.4">1</text>
<text x="109.2" y="155.4">3</text>
<text x="51.2" y="161">4</text>
<text x="55.5" y="156.6">VIN</text>
<text x="61.1" y="156.6">VOUT</text>
<text x="70.1" y="161">2</text>
<text x="90.4" y="161">2</text>
<text x="94.6" y="156.6">VOUT</text>
<text x="102.4" y="156.6">VIN</text>
<text x="109.2" y="161">4</text>
<text x="55.5" y="162.2">EN</text>
<text x="62.4" y="162.2">GND</text>
<text x="94.6" y="162.2">GND</text>
<text x="103.4" y="162.2">EN</text>
</g>
<g font-size="2" fill="#808080">
<text x="54" y="17.8">3.3V</text>
<text x="104.3" y="17.8">3.3V</text>
<text x="85.1" y="25.2">VDD_SD</text>
<text x="124.2" y="25.2">VDD_SD</text>
<text x="43.7" y="30.8">SD_EN/1.1B</text>
<text x="43.2" y="39.2">VDD_SD</text>
<text x="118.6" y="39.2">VDD_SD</text>
<text x="99" y="44.8">VDD_SD</text>
<text x="149.3" y="44.8">VDD_SD</text>
<text x="182.8" y="44.8">VDD_RTC_EN/1.6D</text>
<text x="93.2" y="50.5" transform="rotate(-90 93.2 50.5)">RED</text>
<text x="99.7" y="52.4" transform="rotate(-90 99.7 52.4)">LED19</text>
<text x="193.7" y="59.7">VBAT</text>
<text x="163" y="100.6">GND/4.6C</text>
<text x="191.2" y="100.6">VDD_WPT</text>
<text x="54.4" y="103.4">VDD_TAB_CH/3.6A</text>
<text x="90.6" y="103.4">VDD_STCC/3.6C</text>
<text x="154.2" y="106.2">SHLD_BTTN_1/1.3C</text>
<text x="156.9" y="103.4">SHIELD_EN/1.3C</text>
<text x="191.2" y="103.4">WPT_CH_FB/1.3C</text>
<text x="191.2" y="106.2">SHLD_BTTN_2/1.3C</text>
<text x="255.2" y="107.2">3.3V</text>
<text x="50.4" y="114.6">VDD_BOOST_OUT/3.3C</text>
<text x="90.6" y="114.6">VDD_STCC/3.6C</text>
<text x="223.5" y="114.6">USART3_RX/4.6A</text>
<text x="223.6" y="117.4">USART3_TX/4.6A</text>
<text x="258.3" y="117.4">SHLD_BTTN_2_LED/1.1B</text>
<text x="153.7" y="123">VDD_BOOST_OUT/3.3C</text>
<text x="205.2" y="123">VDD_WPT</text>
<text x="230.8" y="125.8">P13/2.6B</text>
<text x="230.8" y="123">P12/2.6B</text>
<text x="230.8" y="120.2">P11/2.6B</text>
<text x="258.3" y="123">FT312D_ERR/4.4B</text>
<text x="258.3" y="125.8">STCC_CHARGING/3.6D</text>
<text x="258.3" y="120.2">BAT_CH_STAT/6.4D</text>
<text x="29.2" y="128.6">VDD_TAB_CH/3.6A</text>
<text x="124.2" y="128.6">VDD_STCC/3.6C</text>
<text x="157.4" y="128.6">VDD_WPT_EN/1.1B</text>
<text x="230.8" y="128.6">P14/2.6C</text>
<text x="230.8" y="131.4">P15/2.6C</text>
<text x="258.3" y="128.6">I2C1_SCL/6.1C</text>
<text x="258.3" y="131.4">I2C1_SDA/6.1C</text>
<text x="23" y="134.1">VDD_TAB_CH_EN/3.5A</text>
<text x="118.6" y="134.1">VDD_TAB_CH_EN/3.5A</text>
<text x="230.8" y="134.1">P17/2.6C</text>
<text x="25.2" y="156.5">VDD_BOOST_OUT/3.3C</text>
<text x="18.8" y="162.1">VDD_BOOST_OUT_EN/1.3D</text>
<text x="118.6" y="162.1">VDD_BOOST_OUT_EN/1.3D</text>
</g>
<g font-size="1.6" fill="#808080">
<text x="180.5" y="95.5" transform="rotate(-90 180.5 95.5)">61300621121</text>
<text x="182.9" y="95.8" transform="rotate(-90 182.9 95.8)">J7</text>
<text x="250" y="109.8" transform="rotate(-90 250 109.8)">J3</text>
</g>
</svg>
